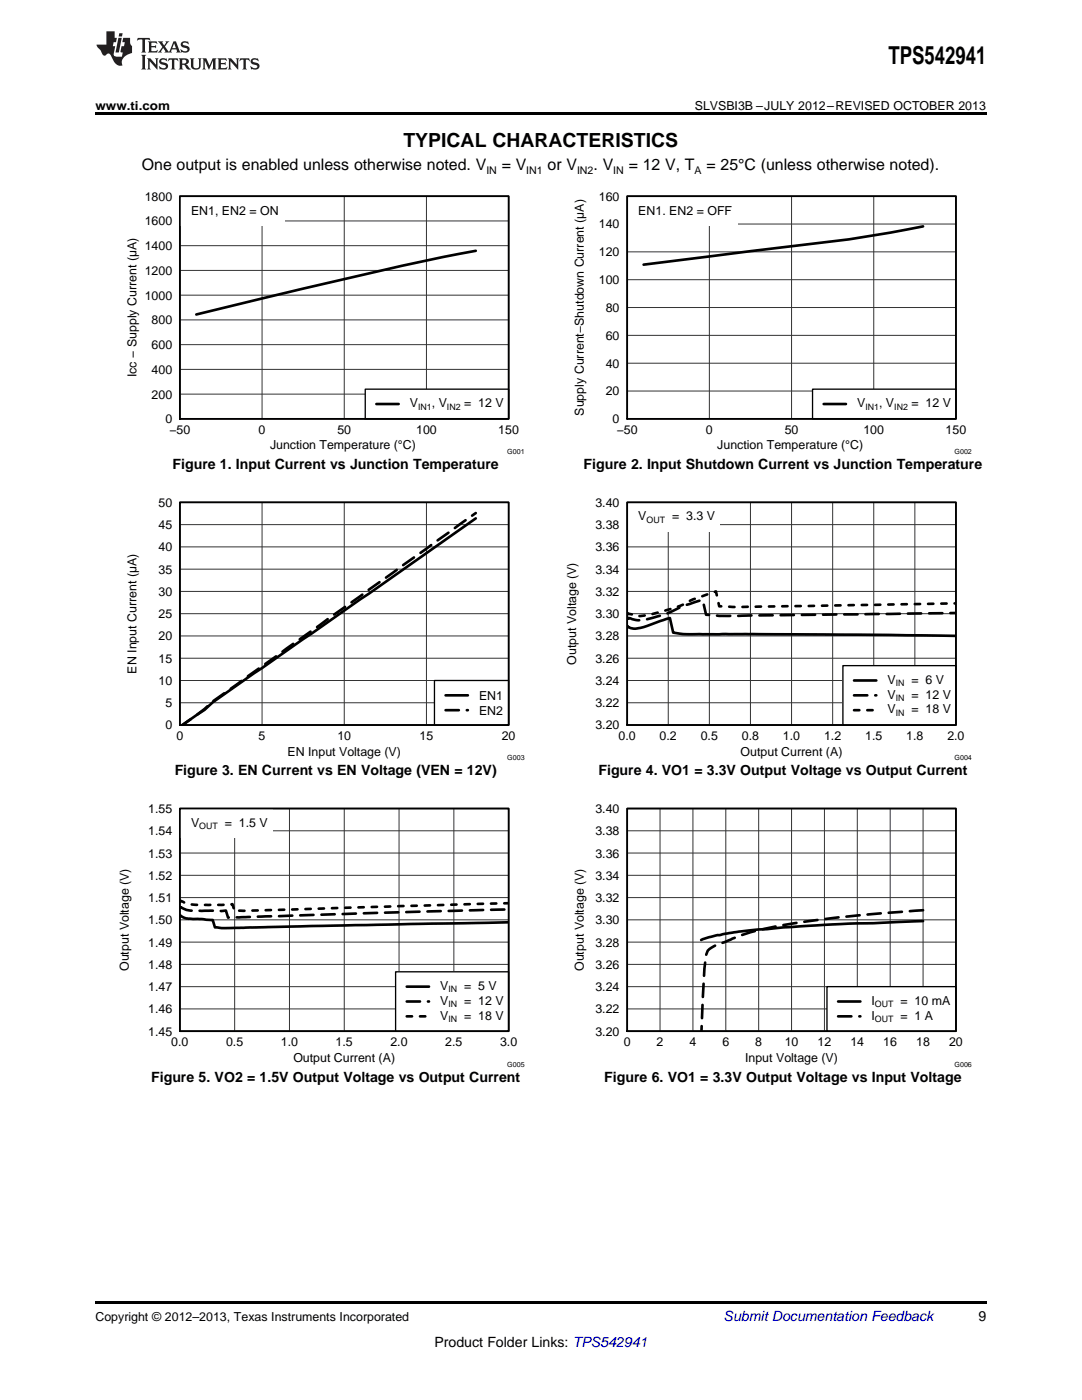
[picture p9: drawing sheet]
<svg xmlns="http://www.w3.org/2000/svg" width="216mm" height="279mm" viewBox="0 0 216 279" stroke-linecap="round" stroke-linejoin="round" font-family="sans-serif">
<path d="M19 259.7h177.8v.5h-177.8z" fill="#000"/>
<g fill="#fff">
<path d="M66.9 217.6h.3v.7h-.3z"/>
<path d="M156.1 217.6h.4v.7h-.4z"/>
</g>
<path d="M35.9 161.4h65.6v44.4h-65.6z" fill="none" stroke="#000" stroke-width=".26"/>
<g fill="none" stroke="#333" stroke-width=".2">
<path d="M35.9 161.4h65.6v44.4h-65.6zM35.9 179.1h65.6M35.9 174.7h65.6M35.9 170.2h65.6M35.9 165.8h65.6M46.8 161.4v44.4M57.8 161.4v44.4M68.7 161.4v44.4M79.6 161.4v44.4M90.6 161.4v44.4M35.9 196.9h65.6M35.9 192.5h65.6"/>
<path d="M35.9 188h65.6M35.9 183.6h65.6M35.9 201.4h65.6"/>
</g>
<path d="M35.9 182.7l.1 .1a5 5 0 0 0 3.4 .6l3 .2 .5 1.5 1.3 .1 57.3-1.1" fill="none" stroke="#000" stroke-width=".53"/>
<path d="M35.9 181.1l1.1 .4a27.3 27.3 0 0 0 5.9 .3l2.2-.1 .4 1.4 56-1.6" fill="none" stroke="#000" stroke-width=".53" stroke-dasharray="2.6 1.6"/>
<path d="M35.9 179.9l.2-.1a8.6 8.6 0 0 0 5 .8h4l1.3-.2 .4 1.5 .9-.2 53.8-1.4" fill="none" stroke="#000" stroke-width=".53" stroke-dasharray="1.1 1.6"/>
<path d="M78.9 193.9h22.6v11.9h-22.6z" fill="#fff"/>
<path d="M78.9 193.9h22.6v11.9h-22.6z" fill="none" stroke="#000" stroke-width=".26"/>
<path d="M81.2 196.9h4.4" fill="none" stroke="#000" stroke-width=".53"/>
<path d="M81.2 199.9h4.4" fill="none" stroke="#000" stroke-width=".53" stroke-dasharray="2.6 1.6"/>
<path d="M81.2 202.8h4.4" fill="none" stroke="#000" stroke-width=".53" stroke-dasharray="1.1 1.6"/>
<path d="M35.9 161.4h18.5v5.9h-18.5z" fill="#fff"/>
<path d="M35.9 161.4h65.6v44.4h-65.6z" fill="none" stroke="#000" stroke-width=".35"/>
<path d="M125.1 161.4h65.6v44.4h-65.6z" fill="none" stroke="#000" stroke-width=".26"/>
<g fill="none" stroke="#333" stroke-width=".2">
<path d="M125.1 161.4h65.6v44.4h-65.6zM125.1 179.1h65.6M125.1 174.7h65.6M125.1 170.2h65.6M125.1 165.8h65.6M131.7 161.4v44.4M138.3 161.4v44.4M144.8 161.4v44.4M151.4 161.4v44.4M157.9 161.4v44.4M164.5 161.4v44.4M171.1 161.4v44.4"/>
<path d="M177.6 161.4v44.4M184.2 161.4v44.4M125.1 196.9h65.6M125.1 192.5h65.6M125.1 188h65.6M125.1 183.6h65.6M125.1 201.4h65.6"/>
</g>
<path d="M184.2 183.8l-6.6 .3a326.6 326.6 0 0 0-31.8 2.1l-.6 .1a22.8 22.8 0 0 0-5.3 1.3" fill="none" stroke="#000" stroke-width=".53"/>
<path d="M184.2 181.7a224.8 224.8 0 0 0-32.8 3.9l-3.3 1-4.3 1.7a6.6 6.6 0 0 0-2.6 1.4l-.3 .9-.3 2.7-.6 12.5" fill="none" stroke="#000" stroke-width=".53" stroke-dasharray="2.6 1.6"/>
<path d="M165 196.9h25.7v8.9h-25.7z" fill="#fff"/>
<path d="M165 196.9h25.7v8.9h-25.7z" fill="none" stroke="#000" stroke-width=".26"/>
<path d="M167.2 199.9h4.5" fill="none" stroke="#000" stroke-width=".53"/>
<path d="M167.2 202.8h4.5" fill="none" stroke="#000" stroke-width=".53" stroke-dasharray="2.6 1.6"/>
<path d="M125.1 161.4h65.6v44.4h-65.6z" fill="none" stroke="#000" stroke-width=".35"/>
<g fill="#fff">
<path d="M66.9 156.5h.3v.7h-.3z"/>
<path d="M156.1 156.5h.4v.7h-.4z"/>
</g>
<path d="M35.9 100.3h65.6v44.4h-65.6z" fill="none" stroke="#000" stroke-width=".26"/>
<g fill="none" stroke="#333" stroke-width=".2">
<path d="M35.9 100.3h65.6v44.4h-65.6zM35.9 118h65.6M35.9 113.6h65.6M35.9 109.1h65.6M35.9 104.7h65.6M52.3 100.3v44.4M68.7 100.3v44.4M85.1 100.3v44.4M35.9 135.8h65.6M35.9 131.4h65.6M35.9 126.9h65.6M35.9 122.5h65.6"/>
<path d="M35.9 140.3h65.6"/>
</g>
<path d="M94.9 103.5l-21.3 15-22.9 15.9-8.3 5.8-1.6 1.5-4.5 3" fill="none" stroke="#000" stroke-width=".53"/>
<path d="M36.3 144.7a46 46 0 0 0 6.1-4.7l52.5-37.6" fill="none" stroke="#000" stroke-width=".53" stroke-dasharray="2.6 1.6"/>
<path d="M86.7 135.8h14.8v8.9h-14.8z" fill="#fff"/>
<path d="M125.1 100.3h65.6v44.4h-65.6zM86.7 135.8h14.8v8.9h-14.8z" fill="none" stroke="#000" stroke-width=".26"/>
<path d="M88.9 138.8h4.5M125.1 124.9a2.1 2.1 0 0 0 2.3 .5l1-.2 5.3-1.9 .6 3a54 54 0 0 0 8.6 .3l28.2 .1 19.6 .2" fill="none" stroke="#000" stroke-width=".53"/>
<path d="M125.1 123.3h.4a6.3 6.3 0 0 0 4.9 0 23.2 23.2 0 0 0 5.9-2.3l3.3-1.1 .6-.1 .7 2.9 2.6 .2 47.2-.6M88.9 141.7h4.5" fill="none" stroke="#000" stroke-width=".53" stroke-dasharray="2.6 1.6"/>
<path d="M35.9 100.3h65.6v44.4h-65.6z" fill="none" stroke="#000" stroke-width=".35"/>
<g fill="none" stroke="#333" stroke-width=".2">
<path d="M125.1 100.3h65.6v44.4h-65.6zM125.1 118h65.6M125.1 113.6h65.6M125.1 109.1h65.6M125.1 104.7h65.6M133.3 100.3v44.4M141.5 100.3v44.4M149.7 100.3v44.4M157.9 100.3v44.4M166.1 100.3v44.4M174.3 100.3v44.4M182.5 100.3v44.4"/>
<path d="M125.1 135.8h65.6M125.1 131.4h65.6M125.1 126.9h65.6M125.1 122.5h65.6M125.1 140.3h65.6"/>
</g>
<path d="M125.1 122.4l.2 .1a9.1 9.1 0 0 0 5.7-.2l1.4-.3a23.9 23.9 0 0 0 5.9-2.4l4.6-1.6 .6 3 3.3 .1 43.9-.7" fill="none" stroke="#000" stroke-width=".53" stroke-dasharray="1.1 1.6"/>
<path d="M168.2 132.8h22.5v11.9h-22.5z" fill="#fff"/>
<path d="M168.2 132.8h22.5v11.9h-22.5z" fill="none" stroke="#000" stroke-width=".26"/>
<path d="M170.4 135.8h4.5" fill="none" stroke="#000" stroke-width=".53"/>
<path d="M170.4 138.8h4.5" fill="none" stroke="#000" stroke-width=".53" stroke-dasharray="2.6 1.6"/>
<path d="M170.4 141.7h4.5" fill="none" stroke="#000" stroke-width=".53" stroke-dasharray="1.1 1.6"/>
<path d="M125.1 100.3h18.6v5.9h-18.6z" fill="#fff"/>
<path d="M125.1 100.3h65.6v44.4h-65.6z" fill="none" stroke="#000" stroke-width=".35"/>
<g fill="#fff">
<path d="M66.9 95.4h.3v.7h-.3z"/>
<path d="M156.1 95.4h.4v.7h-.4z"/>
</g>
<path d="M35.9 39.2h65.6v44.4h-65.6z" fill="none" stroke="#000" stroke-width=".26"/>
<path d="M35.9 39.2h65.6v44.4h-65.6zM52.3 39.2v44.4M68.7 39.2v44.4M85.1 39.2v44.4M35.9 58.9h65.6M35.9 54h65.6M35.9 49h65.6M35.9 44.1h65.6M35.9 78.7h65.6M35.9 73.7h65.6M35.9 68.8h65.6M35.9 63.8h65.6" fill="none" stroke="#333" stroke-width=".2"/>
<path d="M94.9 50.1a499.3 499.3 0 0 0-34.4 7.5l-21.3 5.2" fill="none" stroke="#000" stroke-width=".53"/>
<path d="M72.9 77.7h28.6v5.9h-28.6z" fill="#fff"/>
<path d="M72.9 77.7h28.6v5.9h-28.6z" fill="none" stroke="#000" stroke-width=".26"/>
<path d="M75.1 80.6h4.4" fill="none" stroke="#000" stroke-width=".53"/>
<path d="M35.9 39.2h20.8v5.9h-20.8z" fill="#fff"/>
<path d="M35.9 39.2h65.6v44.4h-65.6z" fill="none" stroke="#000" stroke-width=".35"/>
<path d="M125.1 39.2h65.6v44.4h-65.6z" fill="none" stroke="#000" stroke-width=".26"/>
<path d="M125.1 39.2h65.6v44.4h-65.6zM141.5 39.2v44.4M157.9 39.2v44.4M174.3 39.2v44.4M125.1 55.8h65.6M125.1 50.3h65.6M125.1 44.7h65.6M125.1 78h65.6M125.1 72.5h65.6M125.1 66.9h65.6M125.1 61.4h65.6" fill="none" stroke="#333" stroke-width=".2"/>
<path d="M184.2 45.2l-6.6 1.2-8.2 1.4-41 5" fill="none" stroke="#000" stroke-width=".53"/>
<path d="M162.1 77.7h28.6v5.9h-28.6z" fill="#fff"/>
<path d="M162.1 77.7h28.6v5.9h-28.6z" fill="none" stroke="#000" stroke-width=".26"/>
<path d="M164.4 80.6h4.4" fill="none" stroke="#000" stroke-width=".53"/>
<path d="M125.1 39.2h22.1v5.9h-22.1z" fill="#fff"/>
<path d="M125.1 39.2h65.6v44.4h-65.6z" fill="none" stroke="#000" stroke-width=".35"/>
<path d="M19 22.5h177.8v.5h-177.8z" fill="#000"/>
<g fill="#231f20">
<path d="M27.5 7.6l-.1 .5 .4-.2h.6v.1v2.1l-.2 .4h1l-.3-.4v-2.1l.1-.1h.5l.5 .2-.2-.5zM29.5 8.3l.2 .3v1.5l-.2 .4h1.8l.2-.6a1.04 1.04 0 0 1-1.3 .2v-.7h.6l.3 .2v-.6l-.3 .2h-.6v-.6l.8-.1 .4 .3-.2-.5zM31.5 8.3l.9 1.1-.9 1.1h.8l-.2-.2 .5-.7 .4 .7-.2 .2h1.5l-.1-.2 .1-.4h.9l.1 .4-.2 .2h1l-.3-.3-.7-1.9h-.5l-.9 2-.8-1 .9-1h-.8l.1 .3-.3 .5-.4-.6 .2-.2zM34.7 8.6l.4 1h-.7zM36.3 8.4a.63 .63 0 0 0-.2 .7 .63 .63 0 0 0 .6 .4l.6 .2 .1 .2a.75 .75 0 0 1-.7 .4 .75 .75 0 0 1-.6-.5l.1 .7 .1-.1a1.11 1.11 0 0 0 1.5-.6 1.13 1.13 0 0 0-1.2-.8l-.1-.4a1.04 1.04 0 0 1 1.2 .2l-.2-.5-.1 .1-.5-.2zM28.2 10.9l.2 .4v2.2l-.2 .4h1l-.3-.4v-2.2l.3-.4zM29.3 11.6l.3 .4v1.5l-.3 .4h.8l-.2-.4v-1.3l1.5 1.7v-1.9l.2-.4h-.7l.2 .4v.9l-1.1-1.3zM32 11.8a.62 .62 0 0 0-.2 .7 .62 .62 0 0 0 .6 .4l.6 .1 .1 .3a.76 .76 0 0 1-.7 .3 .76 .76 0 0 1-.6-.4l.1 .7 .1-.1a1.11 1.11 0 0 0 1.5-.6 1.13 1.13 0 0 0-1.2-.8l-.1-.4a1.04 1.04 0 0 1 1.2 .2l-.2-.6-.1 .1-.5-.1zM33.7 11.6l-.2 .6a.61 .61 0 0 1 .8-.3v1.6l-.2 .4h.9l-.2-.4v-1.6a.63 .63 0 0 1 .8 .3l-.2-.6zM35.6 11.6l.3 .4v1.5l-.3 .4h1l-.2-.2v-.8l.5 .2a.76 .76 0 0 0 1.2 .7l-1-1a.58 .58 0 0 0 .6-.5 .58 .58 0 0 0-.5-.6zM36.4 11.9h.1a.45 .45 0 0 1 .5 .1 .45 .45 0 0 1 .1 .5l-.7 .2zM37.9 11.6l.2 .2a2.17 2.17 0 0 0 .3 1.9 .99 .99 0 0 0 1.6-.6v-1.1l.2-.4h-.7l.2 .2a1.92 1.92 0 0 1-.2 1.8 .6 .6 0 0 1-.9-.5v-1.1l.2-.4zM40.4 11.6l.2 .4v1.5l-.2 .4h.7l-.2-.4v-1.4l.8 1.8 .8-1.8v1.4l-.2 .4h.9l-.2-.4v-1.5l.2-.4h-.8l-.6 1.5-.6-1.5zM43.4 11.6l.2 .4v1.5l-.2 .4h1.8l.2-.6a1.04 1.04 0 0 1-1.3 .1v-.6h.5l.4 .2v-.6l-.4 .2h-.5v-.7h.8l.3 .3-.1-.6zM45.5 11.6l.2 .4v1.5l-.2 .4h.7l-.2-.4v-1.3l1.5 1.7v-1.9l.2-.4h-.7l.2 .4v.9l-1.1-1.3zM47.9 11.6l-.1 .6a.61 .61 0 0 1 .8-.3v1.6l-.3 .4h1l-.3-.4 .1-1.6a.63 .63 0 0 1 .7 .3l-.1-.6zM50.2 11.8a.62 .62 0 0 0-.2 .7 .62 .62 0 0 0 .6 .4l.6 .1 .2 .3a.76 .76 0 0 1-.8 .3 .76 .76 0 0 1-.6-.4l.1 .7 .2-.1a1.11 1.11 0 0 0 1.5-.6 1.13 1.13 0 0 0-1.3-.8l-.1-.4a1.04 1.04 0 0 1 1.2 .2l-.1-.6-.2 .1-.5-.1z"/>
<path d="M21.2 6.3v2.6h-1.9l.1 .4 .7 .9a.91 .91 0 0 0 1 .8 .56 .56 0 0 1 .5-.3 .56 .56 0 0 1 .5 .3l.4 .8a1.53 1.53 0 0 0 1.9 1.2 1.54 1.54 0 0 1 1-2.1l.9-.3v-1.4a1.52 1.52 0 0 1-.3-1.6h-1.4l-.2 .8h.5l-.2 .8h-.4l-.2 1v.2l.4 .1-.2 .8a1.93 1.93 0 0 1-1.6-.3l.3-1.8h-.5l.2-.8h.4l.2-.8h-.4v-1.3zM23.6 7.6l-.6 2.9h.7l.6-2.9zM23.8 6.6l-.1 .7h.6l.2-.7z"/>
</g>
<text font-size="4.9" x="177.3" y="12.8">TPS542941</text>
<text font-size="3.9" x="80.5" y="29.3">TYPICAL CHARACTERISTICS</text>
<g font-size="3.2">
<text x="28.3" y="34">One output is enabled unless otherwise noted. V</text>
<text x="100.1" y="34">= V</text>
<text x="109.3" y="34">or V</text>
<text x="118.4" y="34">. V</text>
<text x="125.4" y="34">= 12 V, T</text>
<text x="141" y="34">= 25°C (unless otherwise noted).</text>
</g>
<g font-size="2.8">
<text x="34.4" y="93.7">Figure 1. Input Current vs Junction Temperature</text>
<text x="116.5" y="93.7">Figure 2. Input Shutdown Current vs Junction Temperature</text>
<text x="34.9" y="154.8">Figure 3. EN Current vs EN Voltage (VEN = 12V)</text>
<text x="119.4" y="154.8">Figure 4. VO1 = 3.3V Output Voltage vs Output Current</text>
<text x="30.2" y="215.9">Figure 5. VO2 = 1.5V Output Voltage vs Output Current</text>
<text x="120.6" y="215.9">Figure 6. VO1 = 3.3V Output Voltage vs Input Voltage</text>
<text x="195.3" y="263.6">9</text>
<text x="86.7" y="268.9">Product Folder Links: TPS542941</text>
</g>
<text font-size="2.8" fill="#0000c8" x="144.4" y="263.6">Submit Documentation Feedback</text>
<g font-size="2.5">
<text x="19" y="21.9">www.ti.com</text>
<text x="138.6" y="21.9">SLVSBI3B –JULY 2012–REVISED OCTOBER 2013</text>
<text x="28.9" y="40">1800</text>
<text x="119.5" y="40">160</text>
<text x="28.9" y="45">1600</text>
<text x="38.1" y="43">EN1, EN2 = ON</text>
<text x="119.5" y="45.6">140</text>
<text x="127.4" y="43">EN1. EN2 = OFF</text>
<text x="28.9" y="49.9">1400</text>
<text x="119.5" y="51.1">120</text>
<text x="28.9" y="59.8">1000</text>
<text x="28.9" y="54.9">1200</text>
<text x="119.5" y="56.7">100</text>
<text x="30.2" y="64.7">800</text>
<text x="120.9" y="62.3">80</text>
<text x="30.2" y="69.7">600</text>
<text x="120.9" y="67.8">60</text>
<text x="27.3" y="75.3" transform="rotate(-90 27.3 75.3)">Icc − Supply Current (µA)</text>
<text x="30.2" y="74.6">400</text>
<text x="120.9" y="73.4">40</text>
<text x="30.2" y="79.5">200</text>
<text x="81.8" y="81.3">V</text>
<text x="86.2" y="81.3">, V</text>
<text x="92.6" y="81.3">= 12 V</text>
<text x="116.5" y="83" transform="rotate(-90 116.5 83)">Supply Current−Shutdown Current (µA)</text>
<text x="120.9" y="78.9">20</text>
<text x="171" y="81.3">V</text>
<text x="175.4" y="81.3">, V</text>
<text x="181.9" y="81.3">= 12 V</text>
<text x="33" y="84.5">0</text>
<text x="33.8" y="86.6">−50</text>
<text x="51.6" y="86.6">0</text>
<text x="53.9" y="89.7">Junction Temperature (°C)</text>
<text x="67.3" y="86.6">50</text>
<text x="83" y="86.6">100</text>
<text x="99.4" y="86.6">150</text>
<text x="122.2" y="84.5">0</text>
<text x="123.1" y="86.6">−50</text>
<text x="140.9" y="86.6">0</text>
<text x="143.1" y="89.7">Junction Temperature (°C)</text>
<text x="156.6" y="86.6">50</text>
<text x="172.3" y="86.6">100</text>
<text x="188.7" y="86.6">150</text>
<text x="31.6" y="101.1">50</text>
<text x="118.8" y="101.1">3.40</text>
<text x="31.6" y="105.6">45</text>
<text x="118.8" y="105.6">3.38</text>
<text x="127.4" y="103.9">V</text>
<text x="134.1" y="103.9">= 3.3 V</text>
<text x="31.6" y="110">40</text>
<text x="118.8" y="110">3.36</text>
<text x="31.6" y="118.9">30</text>
<text x="31.6" y="114.5">35</text>
<text x="118.8" y="118.9">3.32</text>
<text x="118.8" y="114.5">3.34</text>
<text x="31.6" y="123.4">25</text>
<text x="118.8" y="123.4">3.30</text>
<text x="31.6" y="127.8">20</text>
<text x="118.8" y="127.8">3.28</text>
<text x="27.3" y="134.4" transform="rotate(-90 27.3 134.4)">EN Input Current (µA)</text>
<text x="31.6" y="136.7">10</text>
<text x="31.6" y="132.2">15</text>
<text x="115" y="132.7" transform="rotate(-90 115 132.7)">Output Voltage (V)</text>
<text x="118.8" y="136.7">3.24</text>
<text x="118.8" y="132.2">3.26</text>
<text x="177.1" y="136.5">V</text>
<text x="181.9" y="136.5">= 6 V</text>
<text x="33" y="141.1">5</text>
<text x="95.6" y="139.7">EN1</text>
<text x="95.6" y="142.6">EN2</text>
<text x="118.8" y="141.1">3.22</text>
<text x="177.1" y="139.4">V</text>
<text x="177.1" y="142.4">V</text>
<text x="181.9" y="139.4">= 12 V</text>
<text x="181.9" y="142.4">= 18 V</text>
<text x="33" y="145.6">0</text>
<text x="35.2" y="147.7">0</text>
<text x="51.6" y="147.7">5</text>
<text x="67.3" y="147.7">10</text>
<text x="83.7" y="147.7">15</text>
<text x="100.1" y="147.7">20</text>
<text x="118.8" y="145.6">3.20</text>
<text x="123.4" y="147.7">0.0</text>
<text x="131.6" y="147.7">0.2</text>
<text x="139.8" y="147.7">0.5</text>
<text x="148" y="147.7">0.8</text>
<text x="156.2" y="147.7">1.0</text>
<text x="164.4" y="147.7">1.2</text>
<text x="172.6" y="147.7">1.5</text>
<text x="180.8" y="147.7">1.8</text>
<text x="189" y="147.7">2.0</text>
<text x="57.4" y="150.8">EN Input Voltage (V)</text>
<text x="147.8" y="150.8">Output Current (A)</text>
<text x="29.6" y="166.7">1.54</text>
<text x="29.6" y="162.2">1.55</text>
<text x="38.1" y="165">V</text>
<text x="44.9" y="165">= 1.5 V</text>
<text x="118.8" y="166.7">3.38</text>
<text x="118.8" y="162.2">3.40</text>
<text x="29.6" y="171.1">1.53</text>
<text x="118.8" y="171.1">3.36</text>
<text x="29.6" y="175.6">1.52</text>
<text x="118.8" y="175.6">3.34</text>
<text x="29.6" y="184.5">1.50</text>
<text x="29.6" y="180">1.51</text>
<text x="118.8" y="184.5">3.30</text>
<text x="118.8" y="180">3.32</text>
<text x="29.6" y="188.9">1.49</text>
<text x="118.8" y="188.9">3.28</text>
<text x="25.7" y="193.8" transform="rotate(-90 25.7 193.8)">Output Voltage (V)</text>
<text x="29.6" y="197.8">1.47</text>
<text x="29.6" y="193.4">1.48</text>
<text x="87.8" y="197.6">V</text>
<text x="92.6" y="197.6">= 5 V</text>
<text x="116.5" y="193.8" transform="rotate(-90 116.5 193.8)">Output Voltage (V)</text>
<text x="118.8" y="197.8">3.24</text>
<text x="118.8" y="193.4">3.26</text>
<text x="29.6" y="202.2">1.46</text>
<text x="87.8" y="200.5">V</text>
<text x="87.8" y="203.5">V</text>
<text x="92.6" y="200.5">= 12 V</text>
<text x="92.6" y="203.5">= 18 V</text>
<text x="118.8" y="202.2">3.22</text>
<text x="173.9" y="200.5">I</text>
<text x="173.9" y="203.5">I</text>
<text x="179.7" y="200.5">= 10 mA</text>
<text x="179.7" y="203.5">= 1 A</text>
<text x="29.6" y="206.7">1.45</text>
<text x="34.2" y="208.8">0.0</text>
<text x="45.1" y="208.8">0.5</text>
<text x="56" y="208.8">1.0</text>
<text x="67" y="208.8">1.5</text>
<text x="77.9" y="208.8">2.0</text>
<text x="88.8" y="208.8">2.5</text>
<text x="99.8" y="208.8">3.0</text>
<text x="118.8" y="206.7">3.20</text>
<text x="124.5" y="208.8">0</text>
<text x="131" y="208.8">2</text>
<text x="137.6" y="208.8">4</text>
<text x="144.1" y="208.8">6</text>
<text x="150.7" y="208.8">8</text>
<text x="156.6" y="208.8">10</text>
<text x="163.1" y="208.8">12</text>
<text x="169.7" y="208.8">14</text>
<text x="176.3" y="208.8">16</text>
<text x="182.8" y="208.8">18</text>
<text x="189.4" y="208.8">20</text>
<text x="58.5" y="211.9">Output Current (A)</text>
<text x="148.7" y="211.9">Input Voltage (V)</text>
<text x="19" y="263.6">Copyright © 2012–2013, Texas Instruments Incorporated</text>
</g>
<g font-size="2.1">
<text x="97" y="34.6">IN</text>
<text x="105" y="34.6">IN1</text>
<text x="115.1" y="34.6">IN2</text>
<text x="122.4" y="34.6">IN</text>
<text x="138.6" y="34.6">A</text>
</g>
<g font-size="1.8">
<text x="83.4" y="81.7">IN1</text>
<text x="89.2" y="81.7">IN2</text>
<text x="172.7" y="81.7">IN1</text>
<text x="178.4" y="81.7">IN2</text>
<text x="129" y="104.3">OUT</text>
<text x="178.7" y="136.9">IN</text>
<text x="178.7" y="139.9">IN</text>
<text x="178.7" y="142.8">IN</text>
<text x="39.8" y="165.4">OUT</text>
<text x="89.5" y="198">IN</text>
<text x="89.5" y="201">IN</text>
<text x="89.5" y="203.9">IN</text>
<text x="174.6" y="201">OUT</text>
<text x="174.6" y="203.9">OUT</text>
</g>
<g font-size="1.4">
<text x="101.2" y="90.6">G001</text>
<text x="190.5" y="90.6">G002</text>
<text x="101.2" y="151.7">G003</text>
<text x="190.5" y="151.7">G004</text>
<text x="101.2" y="212.8">G005</text>
<text x="190.5" y="212.8">G006</text>
</g>
</svg>
